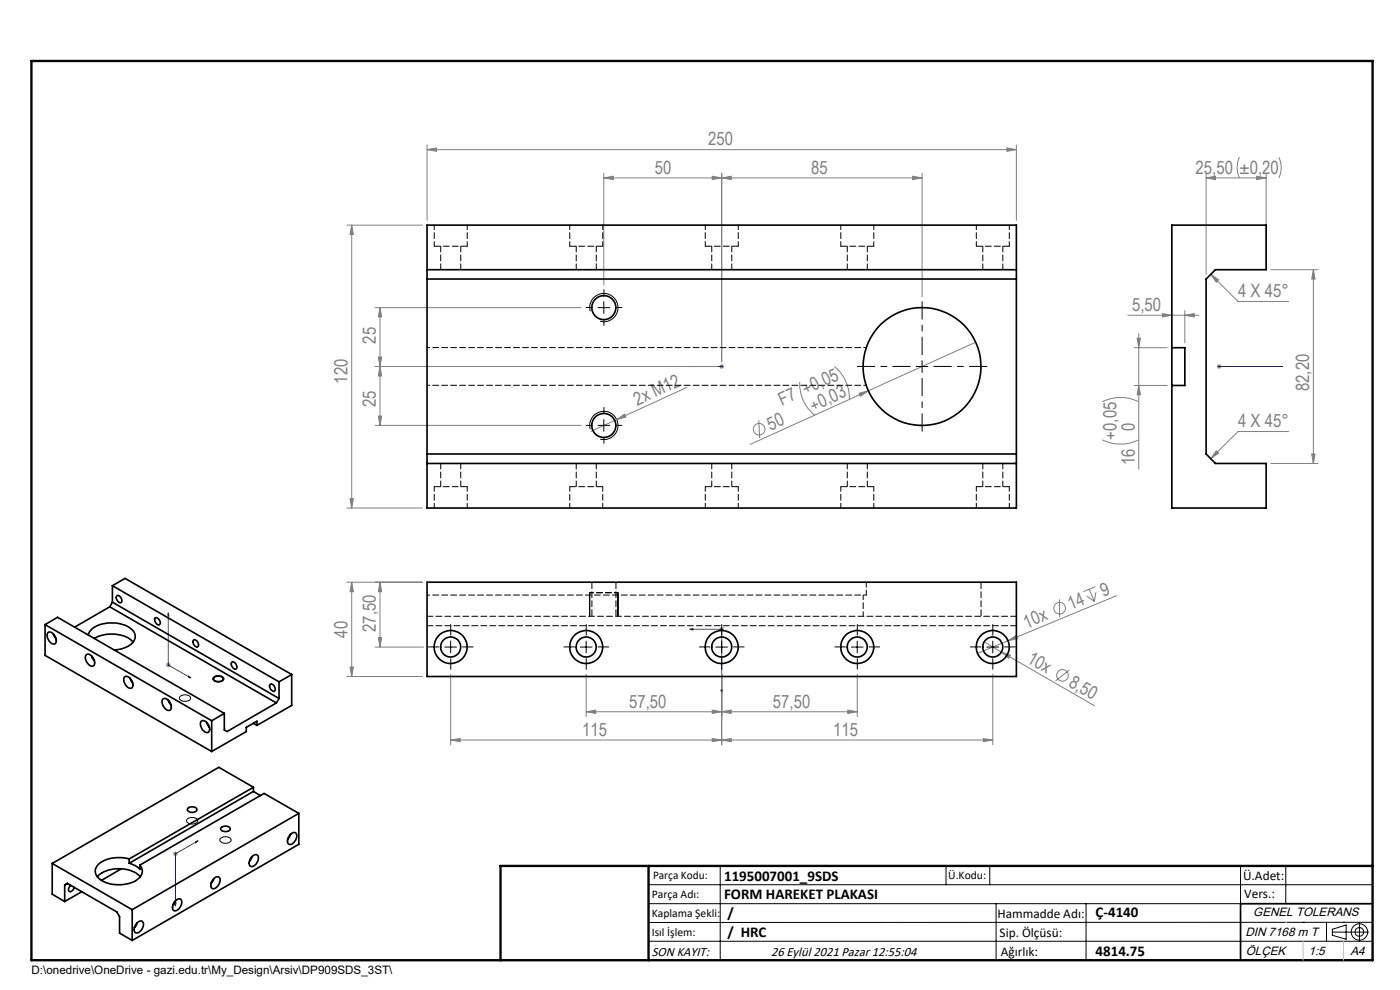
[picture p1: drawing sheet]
<svg xmlns="http://www.w3.org/2000/svg" width="297mm" height="210mm" viewBox="0 0 297 210" stroke-linecap="round" stroke-linejoin="round" font-family="sans-serif">
<g fill="none" stroke="#808080" stroke-width=".21">
<path d="M90.6 31.7l2-.3v.7zM90.6 30.8v15.9M90.6 31.7h125M128.1 37.7l2-.3v.7zM128.1 36.8v23.7M151.1 37.4l2 .3-2 .4zM153.1 37.7l2-.3v.7zM153.1 36.8v40M193.6 37.4l2 .3-2 .4zM195.6 37.7h-67.5M195.6 36.8v26.2M213.6 31.4l2 .3-2 .4z"/>
<path d="M215.6 30.8v15.9M255.9 37.7l1.9-.3v.7zM255.9 36.8v21.4M255.9 37.7h12.7M263 33.4a4.8 4.8 0 0 0 0 4.3M266.6 37.4l2 .3-2 .4zM268.6 36.8v19.4M271.3 33.4a4.8 4.8 0 0 1 0 4.3M73.6 47.8h16M74.6 47.8l.4 1.9h-.7zM74.6 47.8v60M256.9 58.2l1.6 1.2-.5 .5z"/>
<path d="M256.9 58.2l5.7 5.8h10.8M269.6 57.2h10M278.6 57.2l.4 2h-.7zM278.6 57.2v41.1M79.6 77.7h72.5M79.6 65.3h43.7M80.3 75.7h.7l-.4 2zM80.6 65.3l.4 1.9h-.7zM80.6 77.7l.4 2.1h-.7zM80.6 65.3v24.9M152.6 77.7h1M152.8 77.4l.7 .7"/>
<path d="M153.1 77.2v1M153.5 77.4l-.7 .7M177 77.7a8.8 8.8 0 0 1 3.2 7.1M207 72.6l-47.8 21.7M239.3 66.9h15.1M240.6 73.8h7M241.2 71.7h.7l-.3 2.1zM241.6 70.8v28.7M246.6 66.5l2 .4-2 .3zM251.4 66.9l2-.4v.7zM251.4 65.9v6.8M258.1 77.7h1"/>
<path d="M258.3 77.4l.7 .7M258.6 77.2v1M259 77.4l-.7 .7M79.6 90.2h43.7M80.3 88.3h.7l-.4 1.9zM130.8 89l1.7-1.2 .3 .7zM145.8 82.2l-20.4 9.3M161 89.1l.1 3.8M169.7 81a8.6 8.6 0 0 0 3.2 7.1M182.2 83.4l2-.5-1.7 1.2zM233.8 93.3a9 9 0 0 0 7.8 0M233.8 85.2a9 9 0 0 1 7.8 0"/>
<path d="M240.6 81.8h7M241.6 81.8l.3 1.9h-.7zM258 95.6l.5 .5-1.6 1.2zM269.6 98.3h10M273.4 91.5h-10.8l-5.7 5.8M278.3 96.3h.7l-.4 2zM73.6 107.8h16M74.3 105.8h.7l-.4 2zM73.6 123.5h16M74.6 123.5v20M74.6 123.5l.4 2h-.7zM79.6 137.3h10.3"/>
<path d="M80.3 135.2h.7l-.4 2.1zM80.6 123.5v13.8M80.6 123.5l.4 2h-.7zM152.6 133.5h1M152.8 133.1l.7 .7M153.1 133v1M153.5 133.1l-.7 .7M208.8 136.2l3.6 2.1M212.4 138.3l1.9 .7-.3 .6zM212.4 138.3l19.8 11.4M213.8 135.9l1.7-1.1 .3 .7zM224.8 127.1v3.8"/>
<path d="M230.5 126.4l1.7 1.2M231.1 125l1.1 2.6M232.4 124.5l-2.6 1M232.5 125.6l-.3 2M236.9 126.4l-29.5 12.2M35.2 141.1h1M35.3 140.7l.8 .7M35.7 140.5v1.1M36.1 140.7l-.8 .7M73.6 143.5h16M74.3 141.5h.7l-.4 2zM95.6 157l2-.3v.6z"/>
<path d="M95.6 143v15M95.6 157h115M124.4 151l2-.4v.7zM124.4 143v9M124.4 151h57.5M151.1 150.6l2 .4-2 .3zM151.1 156.7l2 .3-2 .3zM153.1 151l2-.4v.7zM153.1 157l2-.3v.6zM153.1 143v15M179.8 150.6l2.1 .4-2.1 .3zM181.9 143v9"/>
<path d="M208.6 156.7l2 .3-2 .3zM210.6 143v15M226.9 142.1l-3 2.4M36.7 181.1h1M36.9 180.8l.7 .7M37.2 180.6v1M37.6 180.8l-.7 .7"/>
<circle cx="161.1" cy="91" r="1.22"/>
<circle cx="224.8" cy="129" r="1.23"/>
<circle cx="225.4" cy="143.3" r="1.24"/>
</g>
<g fill="none" stroke="#000" stroke-width=".21">
<path d="M125.2 66a2.99 2.99 0 0 1 2.6-3.7 2.99 2.99 0 0 1 3.3 3.2 2.99 2.99 0 0 1-3.8 2.6M126.9 65.3h2.5M128.1 64v2.5M194.3 77.7h2.5M195.6 76.5v2.5M125.2 91a3 3 0 0 1 2.7-3.7 3 3 0 0 1 3.2 3.2 3 3 0 0 1-3.8 2.7M126.9 90.2h2.5M128.1 89v2.5M94.4 137.3h2.4M95.6 136v2.5M123.1 137.3h2.5M124.4 136v2.5"/>
<path d="M125.1 125.8v4.9M131.1 125.8v4.9M151.8 137.3h2.5M153.1 136v2.5M180.6 137.3h2.5M181.9 136v2.5M209.3 137.3h2.5M210.6 136v2.5M38.2 147.7a1.5 1.5 0 0 1 2.3 .4 1.44 1.44 0 0 1-2.4 .1zM45.2 143.7a1.41 1.41 0 0 1 2.3 .4 1.41 1.41 0 0 1-2.4-.1zM39.8 173.7a1.47 1.47 0 0 1 2.1 .4 1.37 1.37 0 0 1-2.4 0zM46.8 177.8a1.49 1.49 0 0 1 2.2 .4 1.37 1.37 0 0 1-2.4 0z"/>
<path d="M137.6 187.7h153.6M137.6 191.7h153.6M137.6 199.7h153.6M152.8 183.7v20M200.7 183.7v4M210 183.7v4M211.3 191.7v12M230.4 191.7v12M263.2 183.7v20M272.8 183.7v8M276.4 195.6h.1M281.4 195.6v4.1"/>
<path d="M282.6 197.7h7.8M282.6 197.1l3-.9v3l-3-.8zM285 195.6h.1M288.4 195.8v3.8M291.2 195.6l-153.6 .1"/>
<circle cx="288.4" cy="197.7" r="1.74"/>
<circle cx="288.4" cy="197.7" r=".93"/>
</g>
<g fill="none" stroke="#00f" stroke-width=".21">
<path d="M146.3 77.7h.7h-.7M146.3 77.7h6.8M152.9 77.7h.4zM153.1 77.7h.1M258.4 77.7h.4zM258.6 77.7h.1M258.6 77.7h13.5M272.1 77.7h-.6h.6M35.7 130v11.1l4.8 2.7M35.7 130l.1 .6-.2-.1zM146.3 133.5l.7-.2v.4zM146.3 133.5h6.8v13.5"/>
<path d="M40 143.4l.5 .4-.5-.1zM152.9 146.4h.4l-.2 .6zM41.5 178.5l.5-.1-.5 .4zM42 178.4l-4.8 2.7v11.1M37.1 191.7l.3-.2-.2 .7z"/>
</g>
<path d="M106.2 203.7h185" fill="none" stroke="#000" stroke-width=".25"/>
<path d="M291.2 191.7h-28v12" fill="none" stroke="#000" stroke-width=".35"/>
<path d="M6.7 12.9h284.5v190.8h-284.5zM137.6 183.7v20M291.2 183.7h-185v20" fill="none" stroke="#000" stroke-width=".5"/>
<path d="M272.8 195.6h.1M276.4 199.7v4M285 199.7v4" fill="none" stroke="#c0c0c0" stroke-width=".21"/>
<path d="M193.1 77.7h-11.2M195.6 75.2v-11.2M198.1 77.7h11.3M195.6 80.2v11.3" fill="none" stroke="#000" stroke-width=".21" stroke-dasharray="15.2 1.3 1.3 1.3" stroke-dashoffset="11.5"/>
<g fill="none" stroke="#000" stroke-width=".21" stroke-dasharray="15.2 1.3 1.3 1.3">
<path d="M125.6 65.2h-1.3M128.1 67.7v1.3M128.1 62.7v-1.3M130.6 65.2h1.3M125.6 90.2h-1.3M128.1 92.7v1.3M128.1 87.7v-1.3M130.6 90.2h1.3M93.1 137.2h-2.2M95.6 134.7v-2.2M95.6 139.7v2.3M98.1 137.2h2.3"/>
<path d="M121.9 137.2h-2.3M124.4 134.7v-2.2M124.4 139.7v2.3M126.9 137.2h2.2M150.6 137.2h-2.2M153.1 134.7v-2.2M153.1 139.7v2.3M155.6 137.2h2.3M179.4 137.2h-2.3M181.9 134.7v-2.2M181.9 139.7v2.3M184.4 137.2h2.2"/>
<path d="M208.1 137.2h-2.2M210.6 134.7v-2.2M210.6 139.7v2.3M213.1 137.2h2.3"/>
</g>
<path d="M131.1 125.7h-6" fill="none" stroke="#000" stroke-width=".21" stroke-dasharray="1.3 .6" stroke-dashoffset=".5"/>
<g fill="#00f">
<path d="M146.3 77.7h.7zM152.9 77.7h.4z"/>
<path d="M40 143.4l.5 .4-.5-.1zM35.7 130l.1 .6-.2-.1zM41.5 178.5v.3l.5-.4zM37.1 191.7l.1 .5 .2-.7z"/>
<path d="M258.4 77.7h.4zM271.5 77.7h.6z"/>
<path d="M146.3 133.5l.7-.2v.4zM152.9 146.4h.4l-.2 .6z"/>
</g>
<g fill="#808080">
<path d="M213.8 135.9l1.7-1.1 .3 .7z"/>
<path d="M182.2 83.4l2-.5-1.7 1.2z"/>
<path d="M130.8 89l1.7-1.2 .3 .7z"/>
<path d="M212.4 138.3l1.9 .7-.3 .6z"/>
<path d="M266.6 37.4l2 .3-2 .4zM255.9 37.7l1.9-.3v.7z"/>
<path d="M151.1 150.6l2 .4-2 .3zM124.4 151l2-.4v.7zM151.1 156.7l2 .3-2 .3zM95.6 157l2-.3v.6z"/>
<path d="M256.9 58.2l1.6 1.2-.5 .5zM258 95.6l.5 .5-1.6 1.2z"/>
<path d="M128.1 37.7l2-.3v.7zM151.1 37.4l2 .3-2 .4z"/>
<path d="M193.6 37.4l2 .3-2 .4zM153.1 37.7l2-.3v.7z"/>
<path d="M213.6 31.4l2 .3-2 .4zM90.6 31.7l2-.3v.7z"/>
<path d="M251.4 66.9l2-.4v.7zM246.6 66.5l2 .4-2 .3z"/>
<path d="M80.3 135.2h.7l-.4 2.1zM80.6 123.5l.4 2h-.7zM74.3 141.5h.7l-.4 2zM74.6 123.5l.4 2h-.7z"/>
<path d="M74.6 47.8l.4 1.9h-.7zM74.3 105.8h.7l-.4 2z"/>
<path d="M278.6 57.2l.4 2h-.7zM278.3 96.3h.7l-.4 2z"/>
<path d="M80.6 65.3l.4 1.9h-.7zM80.3 75.7h.7l-.4 2zM80.6 77.7l.4 2.1h-.7zM80.3 88.3h.7l-.4 1.9z"/>
<path d="M241.2 71.7h.7l-.3 2.1zM241.6 81.8l.3 1.9h-.7z"/>
<path d="M153.1 151l2-.4v.7zM179.8 150.6l2.1 .4-2.1 .3zM153.1 157l2-.3v.6zM208.6 156.7l2 .3-2 .3z"/>
</g>
<g fill="none" stroke="#000" stroke-width=".35">
<path d="M90.6 47.8h125v60h-125zM90.6 57.2h125M90.6 59.2h125M248.6 73.8v8M248.6 73.8v-26h20v9.4h-10.8l-1.9 2v37.1l1.9 2h10.8v9.5h-20v-26M248.6 73.8h2.8v8h-2.8M90.6 98.3h125M90.6 96.3h125M9.6 132.5l35.3 20.4M9.6 132.5l2.6-1.6 35.4 20.4M9.6 132.5v6.5l35.3 20.4M10.2 134.2a.99 .99 0 0 1 1.4 .7 1.1 1.1 0 0 1-.1 1.7 1.82 1.82 0 0 1-1.3-2.4z"/>
<path d="M11.3 134.5l.6 1M18.3 138.9a1.28 1.28 0 0 1 1.7 1.1 .78 .78 0 0 1 .1 .9 .78 .78 0 0 1-.8 .4 1.89 1.89 0 0 1-1-2.4zM18.7 134.7a4 4 0 0 1 3.8-2.5 6.6 6.6 0 0 1 5.8 1.7 2.23 2.23 0 0 1-1.3 3.3l-1.1 .4-1.7 .3M19.4 139.2l.6 1M20 135.4a7.6 7.6 0 0 1 7.8 .4l.5 .4M23.3 128.7l35.3 20.4M23.3 128.7l-7.5 4.3M23.8 124.2l2.7-1.5 35.4 20.4M23.8 124.2l35.4 20.4M23.8 127.7l35.4 20.5M23.8 124.2v3.5M23.8 127.7l-.5 1"/>
<path d="M24.7 126.5a.85 .85 0 0 1 .9 .1 .85 .85 0 0 1 .3 .9 .45 .45 0 0 1-.5 .4 .45 .45 0 0 1-.4-.4l-.3-.6zM32.9 131.1a.9 .9 0 0 1 .9 .4 .9 .9 0 0 1-.1 1.1 1.12 1.12 0 0 1-.8-1.5zM41.1 135.8a.92 .92 0 0 1 .9 .5 .92 .92 0 0 1-.1 1 1.07 1.07 0 0 1-.8-1.5zM90.6 123.5h125v20h-125zM26.4 143.6a1.24 1.24 0 0 1 1.7 1.1 .77 .77 0 0 1 .1 .8 .77 .77 0 0 1-.8 .5 1.89 1.89 0 0 1-1-2.4zM27.6 143.9l.6 1M34.5 148.3a1.28 1.28 0 0 1 1.7 1.1 .78 .78 0 0 1 .2 .8 .78 .78 0 0 1-.8 .5 1.85 1.85 0 0 1-1.1-2.4zM35.7 148.5l.6 1.1M42.7 153a1.24 1.24 0 0 1 1.6 1 .77 .77 0 0 1 .2 .9 .77 .77 0 0 1-.8 .5 1.85 1.85 0 0 1-1-2.4zM43.9 153.2l.5 1.1M44.9 152.9v6.5M45.5 143.7a1.28 1.28 0 0 1 1.8 .3 1.17 1.17 0 0 1-2 0z"/>
<path d="M47.6 151.3l-2.7 1.6M49.2 140.5a.9 .9 0 0 1 .9 .4 .9 .9 0 0 1-.1 1 1.12 1.12 0 0 1-.8-1.4zM53.7 153.4l.8 .5M54.5 153.9v-.9l-2.3 1.3v.9l-7.3 4.2M57.3 145.2a.93 .93 0 0 1 .9 .4 .93 .93 0 0 1-.1 1 1.04 1.04 0 0 1-.8-1.4zM58.6 149.1l-10.4 6.1-.6-.3v-3.6M59.2 148.2l-.6 .9M59.2 144.6v3.6M61.9 143.1v6.5l-7.4 4.3M61.9 143.1l-2.7 1.5M39.9 171.4a1.16 1.16 0 0 1 1.9 .5 1.26 1.26 0 0 1-2.1-.2zM47.1 175.4a1.28 1.28 0 0 1 1.8 .4 1.13 1.13 0 0 1-1.1 .6 1.13 1.13 0 0 1-1-.7z"/>
<path d="M53.8 167l-7.4-4.2-35.3 20.4M53.8 167l-26.4 15.2M53.8 167.9l-26.4 15.2M53.8 167.9l1.4 .9M53.8 167v.9M61.6 177a.72 .72 0 0 1 .7-.4 .72 .72 0 0 1 .7 .6 1.82 1.82 0 0 1-1.7 1.9 1.45 1.45 0 0 1 .3-2.1zM61.6 177l-.6 1M63.4 172.5l-35.4 20.5M63.4 172.5l-7.4-4.2-26.3 15.2M63.4 172.5v6.6l-35.4 20.4M11.1 183.2l16.9 9.8M11.1 183.2v6.5l2.6 1.5"/>
<path d="M13.7 191.2v-3.5l.6-.3 10.5 6.1 .6 .9v3.5l2.6 1.6M15 187.8l-.1 .1a.7 .7 0 0 0-.4 .6 .7 .7 0 0 0 .4 .7 1.25 1.25 0 0 0 .8-1M17.4 189.2l-3.7 2M20.6 186a7 7 0 0 1 9.2 0M25.8 184.3l-4.3 2.5M27.4 182.2a6.9 6.9 0 0 0-6.7 1.3 2.08 2.08 0 0 0 1 3.3 7.5 7.5 0 0 0 7.7-.4 1.88 1.88 0 0 0 .3-2.9M27.4 183.1a4.1 4.1 0 0 1 2.3 1.3v-.9M27.4 182.2v.9M28 193v6.5M29.1 195.8a.76 .76 0 0 1 1.1-.4 .76 .76 0 0 1 .1 1.2 1.38 1.38 0 0 1-1.6 1.2 1.56 1.56 0 0 1 .4-2zM29.1 195.7l-.6 1.1M37.2 191.1l-.5 1"/>
<path d="M37.4 191a.69 .69 0 0 1 .9-.2 .69 .69 0 0 1 .2 .9 1.66 1.66 0 0 1-1.6 1.5 1.5 1.5 0 0 1 .5-2.2zM45.3 186.4a.76 .76 0 0 1 1.1-.3 .76 .76 0 0 1 .2 1.1 1.38 1.38 0 0 1-1.7 1.2 1.55 1.55 0 0 1 .4-2zM45.4 186.4l-.6 1M53.3 181.9a.85 .85 0 0 1 1.5-.3 1.77 1.77 0 0 1-1.6 2.2 1.28 1.28 0 0 1 .1-1.9zM53.5 181.7l-.6 1"/>
<circle cx="128.1" cy="65.3" r="2.54"/>
<circle cx="195.6" cy="77.7" r="12.5"/>
<circle cx="128.1" cy="90.2" r="2.56"/>
<circle cx="95.6" cy="137.2" r="3.5"/>
<circle cx="95.6" cy="137.3" r="2.12"/>
<circle cx="124.4" cy="137.2" r="3.5"/>
<circle cx="124.4" cy="137.3" r="2.12"/>
<circle cx="153.1" cy="137.2" r="3.5"/>
<circle cx="153.1" cy="137.3" r="2.12"/>
<circle cx="181.9" cy="137.2" r="3.5"/>
<circle cx="181.9" cy="137.3" r="2.12"/>
<circle cx="210.6" cy="137.2" r="3.5"/>
<circle cx="210.6" cy="137.3" r="2.12"/>
</g>
<path d="M92.1 52.2h7M120.9 52.2h7M149.6 52.2h7M178.4 52.2h7M207.1 52.2h7M99.1 103.2h-7M127.9 103.2h-7M156.6 103.2h-7M185.4 103.2h-7M214.1 103.2h-7M90.6 132.7h125M215.6 130.7h-125" fill="none" stroke="#000" stroke-width=".21" stroke-dasharray="1.3 .6"/>
<path d="M90.6 73.7h93.2M183.8 81.7h-93.2M90.6 126.2h93.2" fill="none" stroke="#000" stroke-width=".21" stroke-dasharray="1.3 .6" stroke-dashoffset=".7"/>
<g fill="none" stroke="#000" stroke-width=".21" stroke-dasharray="1.3 .6" stroke-dashoffset=".3">
<path d="M92.1 47.7v4.5M99.1 52.2v-4.5M120.9 47.7v4.5M127.9 52.2v-4.5M149.6 47.7v4.5M156.6 52.2v-4.5M178.4 47.7v4.5M185.4 52.2v-4.5M207.1 47.7v4.5M214.1 52.2v-4.5M92.1 103.2v4.5M99.1 107.7v-4.5"/>
<path d="M120.9 103.2v4.5M127.9 107.7v-4.5M149.6 103.2v4.5M156.6 107.7v-4.5M178.4 103.2v4.5M185.4 107.7v-4.5M207.1 103.2v4.5M214.1 107.7v-4.5M183.1 126.2v4.5"/>
</g>
<g fill="none" stroke="#000" stroke-width=".21" stroke-dasharray="1.3 .6" stroke-dashoffset=".1">
<path d="M93.5 52.2v5M97.7 57.2v-5M122.2 52.2v5M126.5 57.2v-5M151 52.2v5M155.2 57.2v-5M179.7 52.2v5M184 57.2v-5M208.5 52.2v5M212.7 57.2v-5M93.5 98.3v4.9M122.2 98.3v4.9"/>
<path d="M151 98.3v4.9M179.7 98.3v4.9M208.5 98.3v4.9M97.7 103.2v-4.9M126.5 103.2v-4.9M155.2 103.2v-4.9M184 103.2v-4.9M212.7 103.2v-4.9"/>
</g>
<path d="M183.8 126.2v-2.7" fill="none" stroke="#000" stroke-width=".21" stroke-dasharray="1.3 .6" stroke-dashoffset=".2"/>
<path d="M125.6 123.5v7.2M130.7 130.7v-7.2M208.1 130.7v-7.2" fill="none" stroke="#000" stroke-width=".21" stroke-dasharray="1.3 .6" stroke-dashoffset="-.1"/>
<g font-size="3.9" fill="#808080">
<text x="150.2" y="30.9">250</text>
<text x="138.9" y="36.9">50</text>
<text x="172.1" y="36.9">85</text>
<text x="253.6" y="36.9">25,50 ±0,20</text>
<text x="262.6" y="63.1">4 X 45°</text>
<text x="240.2" y="66">5,50</text>
<text x="79.7" y="72.9" transform="rotate(-90 79.7 72.9)">25</text>
<text x="73.7" y="81.3" transform="rotate(-90 73.7 81.3)">120</text>
<text x="277.8" y="83" transform="rotate(-90 277.8 83)">82,20</text>
<text x="79.7" y="86.4" transform="rotate(-90 79.7 86.4)">25</text>
<text x="135.2" y="86.1" transform="rotate(-25 135.2 86.1)">2x M12</text>
<text x="165.9" y="86" transform="rotate(-24 165.9 86)">F7 +0,05</text>
<text x="172.5" y="87.3" transform="rotate(-24 172.5 87.3)">+0,03</text>
<text x="163.5" y="91.4" transform="rotate(-24 163.5 91.4)">50</text>
<text x="236.9" y="93.3" transform="rotate(-90 236.9 93.3)">+0,05</text>
<text x="240.7" y="91.4" transform="rotate(-90 240.7 91.4)">0</text>
<text x="262.6" y="90.6">4 X 45°</text>
<text x="240.7" y="98.6" transform="rotate(-90 240.7 98.6)">16</text>
<text x="227.2" y="129.4" transform="rotate(-22 227.2 129.4)">14</text>
<text x="234.1" y="126.6" transform="rotate(-22 234.1 126.6)">9</text>
<text x="73.7" y="135.3" transform="rotate(-90 73.7 135.3)">40</text>
<text x="79.7" y="134.1" transform="rotate(-90 79.7 134.1)">27,50</text>
<text x="217.8" y="133.3" transform="rotate(-22 217.8 133.3)">10x</text>
<text x="217.7" y="140.3" transform="rotate(30 217.7 140.3)">10x</text>
<text x="226.5" y="145.4" transform="rotate(30 226.5 145.4)">8,50</text>
<text x="133.5" y="150.1">57,50</text>
<text x="164" y="150.1">57,50</text>
<text x="123.5" y="156.1">115</text>
<text x="176.8" y="156.1">115</text>
</g>
<g font-size="3.2">
<text x="153.6" y="190.8">FORM HAREKET PLAKASI</text>
<text x="153.6" y="186.8">1195007001_9SDS</text>
<text x="154.3" y="194.8">/</text>
<text x="232.4" y="194.5">Ç-4140</text>
<text x="154.3" y="198.8">/ HRC</text>
<text x="232.4" y="202.8">4814.75</text>
</g>
<g font-size="2.8">
<text x="263.7" y="186.7">Ü.Adet:</text>
<text x="263.9" y="190.5">Vers.:</text>
<text x="211.6" y="194.8">Hammadde Adı:</text>
<text x="138.3" y="202.8">SON KAYIT:</text>
<text x="163.6" y="202.8">26 Eylül 2021 Pazar 12:55:04</text>
<text x="212.1" y="198.7">Sip. Ölçüsü:</text>
<text x="212.3" y="202.7">Ağırlık:</text>
</g>
<g font-size="2.6">
<text x="265.9" y="194.4">GENEL TOLERANS</text>
<text x="264.2" y="198.5">DIN 7168 m T</text>
<text x="264.3" y="202.6">ÖLÇEK</text>
<text x="277.6" y="202.6">1:5</text>
<text x="286.5" y="202.6">A4</text>
</g>
<g font-size="2.5">
<text x="138.3" y="190.5">Parça Adı:</text>
<text x="138.5" y="186.5">Parça Kodu:</text>
<text x="201.2" y="186.5">Ü.Kodu:</text>
<text x="138.3" y="194.5">Kaplama Şekli:</text>
<text x="138.3" y="198.6">Isıl İşlem:</text>
<text x="6.7" y="206.7">D:\onedrive\OneDrive - gazi.edu.tr\My_Design\Arsiv\DP909SDS_3ST\</text>
</g>
</svg>
